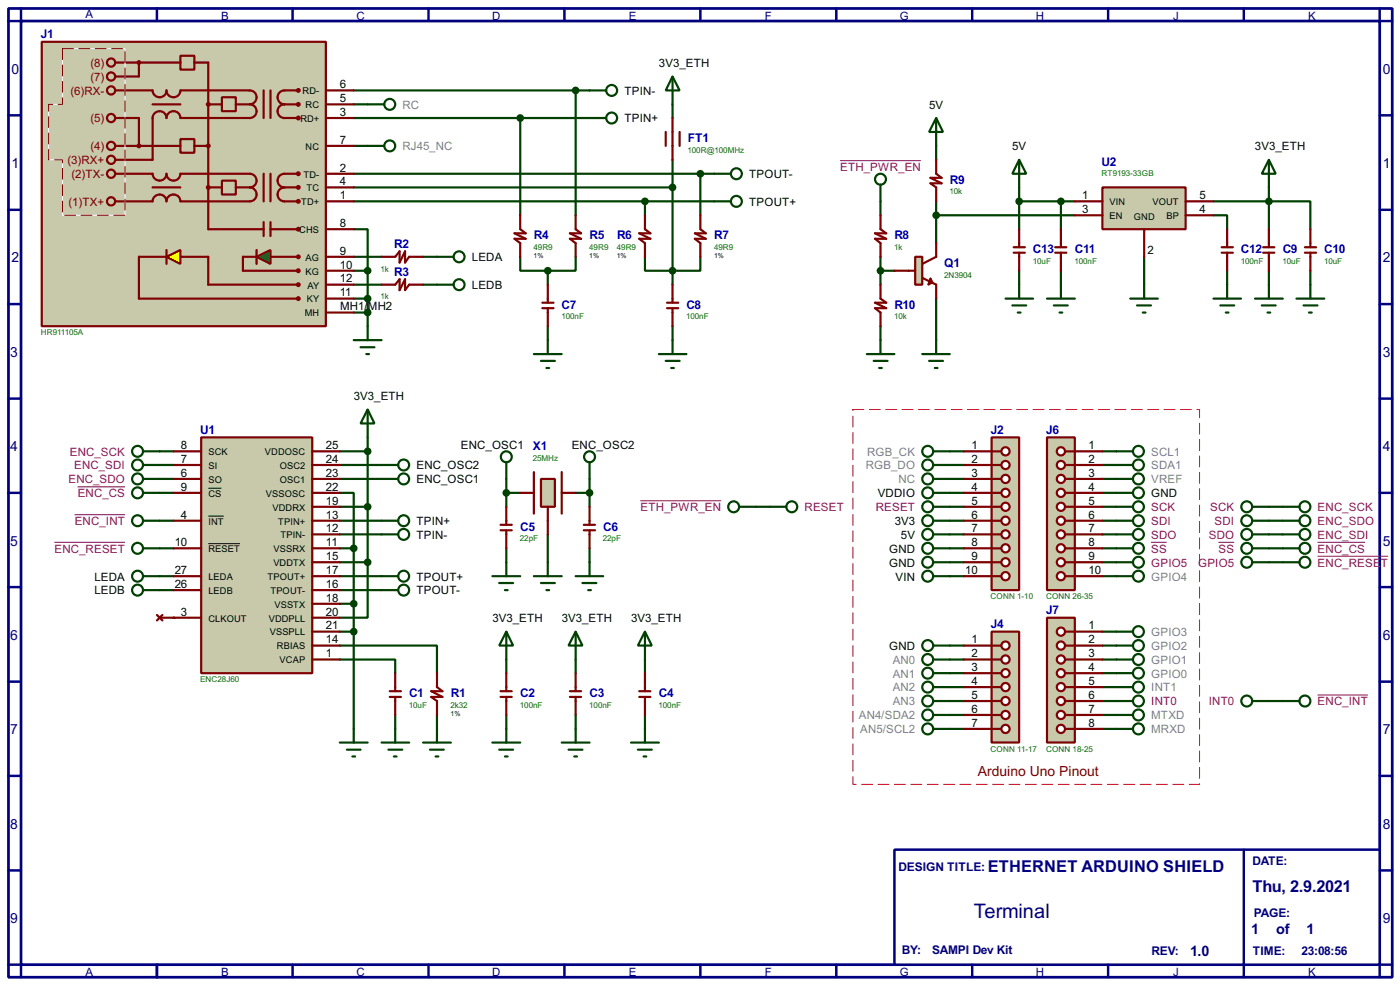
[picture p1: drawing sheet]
<svg xmlns="http://www.w3.org/2000/svg" width="256mm" height="180mm" viewBox="0 0 256 180" stroke-linecap="round" stroke-linejoin="round" font-family="sans-serif">
<path d="M1.6 1.6h253.5v177.3h-253.5zM3.9 3.9h248.9v172.7h-248.9z" fill="none" stroke="#000080" stroke-width=".5"/>
<path d="M3.9 1.6v2.3h-2.3M28.8 1.6v2.3" fill="none" stroke="#000080" stroke-width=".45"/>
<path d="M163.9 155.5h88.9v21.1h-88.9z" fill="#fff" stroke="#000080" stroke-width=".45"/>
<g fill="none" stroke="#000080" stroke-width=".45">
<path d="M53.6 1.6v2.3M78.5 1.6v2.3M103.4 1.6v2.3M128.3 1.6v2.3M153.2 1.6v2.3M178.1 1.6v2.3M203 1.6v2.3M227.9 1.6v2.3M252.8 1.6v2.3h2.3M1.6 21.1h2.3M1.6 38.4h2.3M252.8 21.1h2.3"/>
<path d="M252.8 38.4h2.3M1.6 55.7h2.3M252.8 55.7h2.3M1.6 73h2.3M252.8 73h2.3M1.6 90.2h2.3M252.8 90.2h2.3M1.6 107.5h2.3M252.8 107.5h2.3M1.6 124.8h2.3M252.8 124.8h2.3M1.6 142h2.3"/>
<path d="M1.6 159.3h2.3M227.9 155.5v23.4M252.8 142h2.3M252.8 159.3h2.3M1.6 176.6h2.3v2.3M28.8 176.6v2.3M53.6 176.6v2.3M78.5 176.6v2.3M103.4 176.6v2.3M128.3 176.6v2.3M153.2 176.6v2.3M178.1 176.6v2.3"/>
<path d="M203 176.6v2.3M255.1 176.6h-2.3v2.3"/>
</g>
<g fill="none" stroke="#004000" stroke-width=".4">
<path d="M64.8 16.6h43.2M105.5 16.6v22.8M123.2 19.1v2.5M64.8 21.6h43.2M64.8 36.9h66.1M64.8 31.8h66.1M64.8 34.3h58.4M95.3 21.6v17.8M118.2 36.9v2.5M123.2 29.3v22.8M128.3 31.8v7.6M64.8 42h2.6v7.6"/>
<path d="M64.8 49.6h2.6M64.8 54.7h2.6M64.8 57.2h2.6M67.4 49.6v10.1M95.3 47v2.6h5.1M100.4 49.6v2.5M100.4 59.7v2.6M105.5 47v2.6h-5.1M118.2 47v2.6h10.1v-2.6M123.2 59.7v2.6M29.3 82.6h2.5M29.3 85.1h2.5"/>
<path d="M29.3 87.7h2.5M29.3 90.2h2.5M29.3 95.3h2.5M67.4 80.1v22.8M174 82.6h2.6M174 85.1h2.6M174 87.7h2.6M174 90.2h2.6M174 92.8h2.6M174 95.3h2.6M174 97.8h2.6M202 82.6h2.5"/>
<path d="M202 85.1h2.5M202 87.7h2.5M202 90.2h2.5M202 92.8h2.5M202 95.3h2.5M202 97.8h2.5M29.3 100.4h2.5M29.3 105.5h2.5M29.3 108h2.5M64.8 100.4v33M174 118.2h2.6M174 100.4h2.6"/>
<path d="M174 102.9h2.6M174 105.5h2.6M202 115.6h2.5M202 118.2h2.5M202 100.4h2.5M202 102.9h2.5M202 105.5h2.5M62.3 120.7h10.1v2.5M72.4 130.9v2.5M80.1 130.9v2.5M92.8 120.7v2.5M92.8 130.9v2.5"/>
<path d="M105.5 120.7v2.5M105.5 130.9v2.5M118.2 120.7v2.5M118.2 130.9v2.5M174 120.7h2.6M174 123.2h2.6M174 125.8h2.6M174 128.3h2.6M174 130.9h2.6M174 133.4h2.6M202 120.7h2.5M202 123.2h2.5"/>
<path d="M202 125.8h2.5M202 128.3h2.5M202 130.9h2.5M202 133.4h2.5"/>
</g>
<circle cx="31.8" cy="113.1" r=".2" fill="#004000"/>
<g fill="none" stroke="#004000" stroke-width=".4">
<path d="M64.8 19.1h2.6M64.8 26.7h2.6M161.3 36.9v2.5M171.5 26.7v2.6M171.5 36.9v7.6M171.5 39.4h25.4M186.7 36.9h10.2M186.7 34.3v7.7M194.4 36.9v5.1M222.3 36.9h17.8v5.1M222.3 39.4h2.5v2.6M232.5 34.3v7.7"/>
<path d="M64.8 47h5.1M64.8 52.1h5.1M77.5 47h2.6M77.5 52.1h2.6M161.3 47v5.1M161.3 59.7v2.6M161.3 49.6h2.6M171.5 54.7v7.6M186.7 49.6v2.5M194.4 49.6v2.5M209.6 47v5.1M224.8 49.6v2.5"/>
<path d="M232.5 49.6v2.5M240.1 49.6v2.5M62.3 90.2h2.5v10.2h-2.5M62.3 97.8h7.6M62.3 95.3h7.6M62.3 82.6h5.1M62.3 92.8h5.1M62.3 87.7h7.6M62.3 85.1h7.6M92.8 87.7v5.1M92.8 90.2h2.5M100.4 97.8v5.1"/>
<path d="M105.5 90.2h2.5M108 87.7v5.1M138.5 92.8h2.5M171 97.8h3M171 95.3h3M171 92.8h3M204.5 97.8h3.1M204.5 95.3h3.1M204.5 82.6h3.1M204.5 92.8h3.1M204.5 90.2h3.1M204.5 87.7h3.1"/>
<path d="M204.5 85.1h3.1M232.5 97.8h2.5M232.5 95.3h2.5M232.5 92.8h2.5M62.3 118.2h17.8v5M62.3 102.9h5.1v10.2h-5.1M62.3 115.6h2.5M62.3 110.5h2.5M62.3 105.5h7.6M62.3 108h7.6M92.8 100.4v2.5M108 100.4v2.5"/>
<path d="M171 100.4h3M171 105.5h3M171 102.9h3M204.5 100.4h3.1M204.5 115.6h3.1M204.5 105.5h3.1M204.5 102.9h3.1M204.5 118.2h3.1M232.5 100.4h2.5M232.5 102.9h2.5M204.5 128.3h3.1M204.5 120.7h3.1"/>
<path d="M204.5 123.2h3.1M204.5 125.8h3.1M204.5 130.9h3.1M204.5 133.4h3.1M232.5 128.3h2.5"/>
<circle cx="169.9" cy="97.8" r="1"/>
<circle cx="169.9" cy="92.8" r="1"/>
<circle cx="169.9" cy="95.3" r="1"/>
<circle cx="208.5" cy="82.6" r="1"/>
<circle cx="208.5" cy="87.7" r="1"/>
<circle cx="208.5" cy="90.2" r="1"/>
<circle cx="208.5" cy="97.8" r="1"/>
<circle cx="208.5" cy="92.8" r="1"/>
<circle cx="208.5" cy="95.3" r="1"/>
<circle cx="208.5" cy="85.1" r="1"/>
<circle cx="169.9" cy="100.4" r="1"/>
<circle cx="169.9" cy="102.9" r="1"/>
<circle cx="169.9" cy="105.5" r="1"/>
<circle cx="208.5" cy="102.9" r="1"/>
<circle cx="208.5" cy="100.4" r="1"/>
<circle cx="208.5" cy="118.2" r="1"/>
<circle cx="208.5" cy="105.5" r="1"/>
<circle cx="208.5" cy="115.6" r="1"/>
<circle cx="208.5" cy="128.3" r="1"/>
<circle cx="208.5" cy="130.9" r="1"/>
<circle cx="208.5" cy="133.4" r="1"/>
<circle cx="208.5" cy="123.2" r="1"/>
<circle cx="208.5" cy="125.8" r="1"/>
<circle cx="208.5" cy="120.7" r="1"/>
</g>
<path d="M210.9 99.3h2.9" fill="none" stroke="#800080" stroke-width=".18"/>
<path d="M191.8 113.1h5.1v22.8h-5.1z" fill="#c8c8aa" stroke="#800000" stroke-width=".4"/>
<path d="M195.1 115.6h1.8" fill="none" stroke="#800000" stroke-width=".4"/>
<circle cx="194.3" cy="115.6" r=".75" fill="#feffff" stroke="#800000" stroke-width=".4"/>
<path d="M195.1 118.2h1.8" fill="none" stroke="#800000" stroke-width=".4"/>
<circle cx="194.3" cy="118.2" r=".75" fill="#feffff" stroke="#800000" stroke-width=".4"/>
<path d="M195.1 120.7h1.8" fill="none" stroke="#800000" stroke-width=".4"/>
<circle cx="194.3" cy="120.7" r=".75" fill="#feffff" stroke="#800000" stroke-width=".4"/>
<path d="M195.1 123.2h1.8" fill="none" stroke="#800000" stroke-width=".4"/>
<circle cx="194.3" cy="123.2" r=".75" fill="#feffff" stroke="#800000" stroke-width=".4"/>
<path d="M195.1 125.8h1.8" fill="none" stroke="#800000" stroke-width=".4"/>
<circle cx="194.3" cy="125.8" r=".75" fill="#feffff" stroke="#800000" stroke-width=".4"/>
<path d="M195.1 128.3h1.8" fill="none" stroke="#800000" stroke-width=".4"/>
<circle cx="194.3" cy="128.3" r=".75" fill="#feffff" stroke="#800000" stroke-width=".4"/>
<path d="M195.1 130.9h1.8" fill="none" stroke="#800000" stroke-width=".4"/>
<circle cx="194.3" cy="130.9" r=".75" fill="#feffff" stroke="#800000" stroke-width=".4"/>
<path d="M195.1 133.4h1.8" fill="none" stroke="#800000" stroke-width=".4"/>
<circle cx="194.3" cy="133.4" r=".75" fill="#feffff" stroke="#800000" stroke-width=".4"/>
<path d="M196.9 115.6h5.1M196.9 118.2h5.1M196.9 120.7h5.1M196.9 123.2h5.1M196.9 125.8h5.1M196.9 128.3h5.1M196.9 130.9h5.1M196.9 133.4h5.1" fill="none" stroke="#800000" stroke-width=".4"/>
<path d="M191.8 80.1h5.1v27.9h-5.1z" fill="#c8c8aa" stroke="#800000" stroke-width=".4"/>
<path d="M195.1 82.6h1.8" fill="none" stroke="#800000" stroke-width=".4"/>
<circle cx="194.3" cy="82.6" r=".75" fill="#feffff" stroke="#800000" stroke-width=".4"/>
<path d="M195.1 85.1h1.8" fill="none" stroke="#800000" stroke-width=".4"/>
<circle cx="194.3" cy="85.1" r=".75" fill="#feffff" stroke="#800000" stroke-width=".4"/>
<path d="M195.1 87.7h1.8" fill="none" stroke="#800000" stroke-width=".4"/>
<circle cx="194.3" cy="87.7" r=".75" fill="#feffff" stroke="#800000" stroke-width=".4"/>
<path d="M195.1 90.2h1.8" fill="none" stroke="#800000" stroke-width=".4"/>
<circle cx="194.3" cy="90.2" r=".75" fill="#feffff" stroke="#800000" stroke-width=".4"/>
<path d="M195.1 92.8h1.8" fill="none" stroke="#800000" stroke-width=".4"/>
<circle cx="194.3" cy="92.8" r=".75" fill="#feffff" stroke="#800000" stroke-width=".4"/>
<path d="M195.1 95.3h1.8" fill="none" stroke="#800000" stroke-width=".4"/>
<circle cx="194.3" cy="95.3" r=".75" fill="#feffff" stroke="#800000" stroke-width=".4"/>
<path d="M195.1 97.8h1.8" fill="none" stroke="#800000" stroke-width=".4"/>
<circle cx="194.3" cy="97.8" r=".75" fill="#feffff" stroke="#800000" stroke-width=".4"/>
<path d="M195.1 100.4h1.8" fill="none" stroke="#800000" stroke-width=".4"/>
<circle cx="194.3" cy="100.4" r=".75" fill="#feffff" stroke="#800000" stroke-width=".4"/>
<path d="M195.1 102.9h1.8" fill="none" stroke="#800000" stroke-width=".4"/>
<circle cx="194.3" cy="102.9" r=".75" fill="#feffff" stroke="#800000" stroke-width=".4"/>
<path d="M195.1 105.5h1.8" fill="none" stroke="#800000" stroke-width=".4"/>
<circle cx="194.3" cy="105.5" r=".75" fill="#feffff" stroke="#800000" stroke-width=".4"/>
<path d="M196.9 82.6h5.1M196.9 85.1h5.1M196.9 87.7h5.1M196.9 90.2h5.1M196.9 92.8h5.1M196.9 95.3h5.1M196.9 97.8h5.1M196.9 100.4h5.1M196.9 102.9h5.1M196.9 105.5h5.1" fill="none" stroke="#800000" stroke-width=".4"/>
<g fill="none" stroke="#004000" stroke-width=".4">
<path d="M171 87.7h3M171 85.1h3M171 82.6h3M171 90.2h3M171 118.2h3M171 120.7h3M171 123.2h3M171 125.8h3M171 128.3h3M171 130.9h3M171 133.4h3"/>
<circle cx="169.9" cy="87.7" r="1"/>
<circle cx="169.9" cy="82.6" r="1"/>
<circle cx="169.9" cy="90.2" r="1"/>
<circle cx="169.9" cy="85.1" r="1"/>
<circle cx="169.9" cy="118.2" r="1"/>
<circle cx="169.9" cy="125.8" r="1"/>
<circle cx="169.9" cy="128.3" r="1"/>
<circle cx="169.9" cy="120.7" r="1"/>
<circle cx="169.9" cy="133.4" r="1"/>
<circle cx="169.9" cy="123.2" r="1"/>
<circle cx="169.9" cy="130.9" r="1"/>
</g>
<path d="M181.7 115.6h5v20.3h-5z" fill="#c8c8aa" stroke="#800000" stroke-width=".4"/>
<path d="M181.7 118.2h1.7" fill="none" stroke="#800000" stroke-width=".4"/>
<circle cx="184.2" cy="118.2" r=".75" fill="#feffff" stroke="#800000" stroke-width=".4"/>
<path d="M181.7 120.7h1.7" fill="none" stroke="#800000" stroke-width=".4"/>
<circle cx="184.2" cy="120.7" r=".75" fill="#feffff" stroke="#800000" stroke-width=".4"/>
<path d="M181.7 123.2h1.7" fill="none" stroke="#800000" stroke-width=".4"/>
<circle cx="184.2" cy="123.2" r=".75" fill="#feffff" stroke="#800000" stroke-width=".4"/>
<path d="M181.7 125.8h1.7" fill="none" stroke="#800000" stroke-width=".4"/>
<circle cx="184.2" cy="125.8" r=".75" fill="#feffff" stroke="#800000" stroke-width=".4"/>
<path d="M181.7 128.3h1.7" fill="none" stroke="#800000" stroke-width=".4"/>
<circle cx="184.2" cy="128.3" r=".75" fill="#feffff" stroke="#800000" stroke-width=".4"/>
<path d="M181.7 130.9h1.7" fill="none" stroke="#800000" stroke-width=".4"/>
<circle cx="184.2" cy="130.9" r=".75" fill="#feffff" stroke="#800000" stroke-width=".4"/>
<path d="M181.7 133.4h1.7" fill="none" stroke="#800000" stroke-width=".4"/>
<circle cx="184.2" cy="133.4" r=".75" fill="#feffff" stroke="#800000" stroke-width=".4"/>
<path d="M176.6 118.2h5.1M176.6 120.7h5.1M176.6 123.2h5.1M176.6 125.8h5.1M176.6 128.3h5.1M176.6 130.9h5.1M176.6 133.4h5.1" fill="none" stroke="#800000" stroke-width=".4"/>
<path d="M181.7 80.1h5v27.9h-5z" fill="#c8c8aa" stroke="#800000" stroke-width=".4"/>
<path d="M181.7 82.6h1.7" fill="none" stroke="#800000" stroke-width=".4"/>
<circle cx="184.2" cy="82.6" r=".75" fill="#feffff" stroke="#800000" stroke-width=".4"/>
<path d="M181.7 85.1h1.7" fill="none" stroke="#800000" stroke-width=".4"/>
<circle cx="184.2" cy="85.1" r=".75" fill="#feffff" stroke="#800000" stroke-width=".4"/>
<path d="M181.7 87.7h1.7" fill="none" stroke="#800000" stroke-width=".4"/>
<circle cx="184.2" cy="87.7" r=".75" fill="#feffff" stroke="#800000" stroke-width=".4"/>
<path d="M181.7 90.2h1.7" fill="none" stroke="#800000" stroke-width=".4"/>
<circle cx="184.2" cy="90.2" r=".75" fill="#feffff" stroke="#800000" stroke-width=".4"/>
<path d="M181.7 92.8h1.7" fill="none" stroke="#800000" stroke-width=".4"/>
<circle cx="184.2" cy="92.8" r=".75" fill="#feffff" stroke="#800000" stroke-width=".4"/>
<path d="M181.7 95.3h1.7" fill="none" stroke="#800000" stroke-width=".4"/>
<circle cx="184.2" cy="95.3" r=".75" fill="#feffff" stroke="#800000" stroke-width=".4"/>
<path d="M181.7 97.8h1.7" fill="none" stroke="#800000" stroke-width=".4"/>
<circle cx="184.2" cy="97.8" r=".75" fill="#feffff" stroke="#800000" stroke-width=".4"/>
<path d="M181.7 100.4h1.7" fill="none" stroke="#800000" stroke-width=".4"/>
<circle cx="184.2" cy="100.4" r=".75" fill="#feffff" stroke="#800000" stroke-width=".4"/>
<path d="M181.7 102.9h1.7" fill="none" stroke="#800000" stroke-width=".4"/>
<circle cx="184.2" cy="102.9" r=".75" fill="#feffff" stroke="#800000" stroke-width=".4"/>
<path d="M181.7 105.5h1.7" fill="none" stroke="#800000" stroke-width=".4"/>
<circle cx="184.2" cy="105.5" r=".75" fill="#feffff" stroke="#800000" stroke-width=".4"/>
<g fill="none" stroke="#800000" stroke-width=".4">
<path d="M95.3 39.4v2.6l1 .7h-2l2 1h-2l1 .8v2.5M105.5 39.4v2.6l1 .7h-2.1l2.1 1h-2.1l1.1 .8v2.5M118.2 39.4v2.6l1 .7h-2.1l2.1 1h-2.1l1.1 .8v2.5M122 24.2v2.5M123.2 21.6v7.7M124.5 24.2v2.5M128.3 39.4v2.6l1 .7h-2l2 1h-2l1 .8v2.5M99.4 55.4h2M99.4 56.4h2M100.4 52.1v3.3M100.4 56.4v3.3M122.2 55.4h2.1"/>
<path d="M122.2 56.4h2.1M123.2 52.1v3.3M123.2 56.4v3.3M176.6 82.6h5.1M176.6 85.1h5.1M176.6 87.7h5.1M176.6 90.2h5.1M176.6 92.8h5.1M176.6 95.3h5.1M176.6 97.8h5.1M28.8 112.6l1 1M29.3 113.1h2.5"/>
<path d="M29.8 112.6l-1 1M176.6 100.4h5.1M176.6 102.9h5.1M176.6 105.5h5.1"/>
</g>
<path d="M156.3 75h63.5v68.6h-63.5z" fill="none" stroke="#fff" stroke-width=".18"/>
<path d="M156.3 75h63.5v68.6h-63.5z" fill="none" stroke="#f00" stroke-width=".18" stroke-dasharray="2 1"/>
<g fill="none" stroke="#004000" stroke-width=".4">
<path d="M108 16.6h3.1M123.2 14l1.3 2.6h-2.5zM123.2 14v5.1M108 21.6h3.1M130.9 31.8h3M130.9 36.9h3M67.4 59.7v2.6M80.1 47h3M80.1 52.1h3M64.8 62.3h5.1M66.1 63.6h2.5M67.1 64.8h.5"/>
<path d="M97.8 64.8h5.1M99.1 66.1h2.6M100.1 67.4h.5M100.4 62.3v2.5M120.7 64.8h5.1M122 66.1h2.5M123 67.4h.5M123.2 62.3v2.5M69.9 97.8h3.1M69.9 95.3h3.1M26.2 108h3.1M26.2 105.5h3.1"/>
<path d="M69.9 108h3.1M69.9 105.5h3.1"/>
<circle cx="112" cy="16.6" r="1"/>
<circle cx="112" cy="21.6" r="1"/>
<circle cx="134.9" cy="31.8" r="1"/>
<circle cx="134.9" cy="36.9" r="1"/>
<circle cx="84.1" cy="47" r="1"/>
<circle cx="84.1" cy="52.1" r="1"/>
<circle cx="73.9" cy="97.8" r="1"/>
<circle cx="73.9" cy="95.3" r="1"/>
<circle cx="25.2" cy="108" r="1"/>
<circle cx="25.2" cy="105.5" r="1"/>
<circle cx="73.9" cy="108" r="1"/>
<circle cx="73.9" cy="105.5" r="1"/>
</g>
<g fill="#004000" stroke="#004000" stroke-width=".4">
<circle cx="67.3" cy="57.2" r=".5"/>
<circle cx="67.3" cy="49.6" r=".5"/>
<circle cx="67.3" cy="54.7" r=".5"/>
<circle cx="100.3" cy="49.6" r=".5"/>
<circle cx="105.4" cy="16.6" r=".5"/>
<circle cx="95.3" cy="21.6" r=".5"/>
<circle cx="123.2" cy="49.6" r=".5"/>
<circle cx="118.1" cy="36.9" r=".5"/>
<circle cx="128.3" cy="31.8" r=".5"/>
<circle cx="123.2" cy="34.3" r=".5"/>
</g>
<path d="M7.7 7.7h52v52h-52z" fill="#c8c8aa" stroke="#800000" stroke-width=".4"/>
<g fill="none" stroke="#800000" stroke-width=".4">
<path d="M20.4 16.6h7.6a1.28 1.28 0 0 0 1.2 1.2 1.28 1.28 0 0 0 1.3-1.2 1.28 1.28 0 0 0 1.3 1.2 1.28 1.28 0 0 0 1.3-1.2h12.7a1.28 1.28 0 0 1 1.2 1.2 1.28 1.28 0 0 1-1.2 1.3M20.4 11.5h12.7M25.5 11.5v2.5h-5.1M28 19.1h5.1M33.1 10.2h2.5v2.6h-2.5zM35.6 11.5h2.6v30.5h10.1M38.2 19.1h2.5M40.7 17.8h2.5v2.6h-2.5zM43.2 19.1h2.6M45.8 19.1a1.25 1.25 0 0 1 1.2 1.3 1.25 1.25 0 0 1-1.2 1.2h-12.7a1.28 1.28 0 0 0-1.3-1.3 1.28 1.28 0 0 0-1.3 1.3 1.28 1.28 0 0 0-1.3-1.3 1.28 1.28 0 0 0-1.2 1.3M48.3 16.6v5M49.6 16.6v5"/>
<path d="M52.1 19.1a1.25 1.25 0 0 0-1.2 1.3 1.25 1.25 0 0 0 1.2 1.2h2.6M52.1 19.1h2.6M54.7 16.6h-1.1a3.7 3.7 0 0 0-2.2 .2 1.29 1.29 0 0 0-.5 1.4 1.29 1.29 0 0 0 1.2 .9M20.4 31.8h7.6a1.28 1.28 0 0 0 1.2 1.3 1.28 1.28 0 0 0 1.3-1.3 1.28 1.28 0 0 0 1.3 1.3 1.28 1.28 0 0 0 1.3-1.3h12.7a1.25 1.25 0 0 1 1.2 1.3 1.25 1.25 0 0 1-1.2 1.2M20.4 21.6h5.1v5.1M20.4 26.7h12.7M20.4 29.3h7.6M28 34.3h5.1M33.1 25.5h2.5v2.5h-2.5zM35.6 26.7h2.6M38.2 34.3h2.5M40.7 33.1h2.5v2.5h-2.5z"/>
<path d="M43.2 34.3h2.6M45.8 34.3a1.28 1.28 0 0 1 1.2 1.3 1.28 1.28 0 0 1-1.2 1.3h-12.7a1.28 1.28 0 0 0-1.3-1.3 1.28 1.28 0 0 0-1.3 1.3 1.28 1.28 0 0 0-1.3-1.3 1.28 1.28 0 0 0-1.2 1.3h-7.6M48.3 31.8v5.1M49.6 31.8v5.1M52.1 34.3a1.28 1.28 0 0 0-1.3 1.3 1.28 1.28 0 0 0 1.3 1.3h2.6M52.1 34.3h2.6M54.7 31.8h-1.1a3.7 3.7 0 0 0-2.2 .2 1.25 1.25 0 0 0-.5 1.4 1.25 1.25 0 0 0 1.2 .9M30.5 47h-5v7.7h29.2M30.5 45.8v2.5M33.1 47h5.1v5.1h16.5M47 45.8v2.5M47 47h-2.5v2.6h10.2"/>
<path d="M48.3 40.7v2.5M49.6 42h5.1M49.6 40.7v2.5M49.6 47h5.1"/>
</g>
<path d="M47 47l2.6-1.2v2.5z" fill="#00c000" stroke="#800000" stroke-width=".4"/>
<path d="M30.5 47l2.6-1.2v2.5z" fill="#ff0" stroke="#800000" stroke-width=".4"/>
<g fill="#c8c8aa" stroke="#800000" stroke-width=".4">
<circle cx="25.5" cy="11.5" r=".25"/>
<circle cx="25.5" cy="26.7" r=".25"/>
<circle cx="38.2" cy="34.3" r=".25"/>
<circle cx="38.2" cy="26.7" r=".25"/>
<circle cx="38.2" cy="19.1" r=".25"/>
<circle cx="20.3" cy="11.5" r=".75"/>
<circle cx="20.3" cy="14" r=".75"/>
<circle cx="20.3" cy="16.6" r=".75"/>
<circle cx="20.3" cy="21.6" r=".75"/>
<circle cx="20.3" cy="26.7" r=".75"/>
<circle cx="20.3" cy="29.3" r=".75"/>
<circle cx="20.3" cy="31.8" r=".75"/>
<circle cx="20.3" cy="36.9" r=".75"/>
<circle cx="54.7" cy="16.6" r=".25"/>
<circle cx="54.7" cy="19.1" r=".25"/>
<circle cx="54.7" cy="21.6" r=".25"/>
<circle cx="54.7" cy="31.8" r=".25"/>
<circle cx="54.7" cy="34.3" r=".25"/>
<circle cx="54.7" cy="36.9" r=".25"/>
<circle cx="54.7" cy="42" r=".25"/>
<circle cx="54.7" cy="47" r=".25"/>
<circle cx="54.7" cy="49.6" r=".25"/>
<circle cx="54.7" cy="52.1" r=".25"/>
<circle cx="54.7" cy="54.7" r=".25"/>
</g>
<g fill="none" stroke="#800000" stroke-width=".4">
<path d="M59.7 19.1h5.1M59.7 16.6h5.1M28 21.6v7.7M59.7 36.9h5.1M59.7 31.8h5.1M59.7 21.6h5.1M59.7 34.3h5.1M59.7 26.7h5.1M59.7 42h5.1M59.7 47h5.1M59.7 49.6h5.1M59.7 54.7h5.1"/>
<path d="M59.7 52.1h5.1M59.7 57.2h5.1M71.4 126.5h2.1M71.4 127.6h2.1M72.4 123.2v3.3M72.4 127.6v3.3M80.1 123.2v2.6l1 .7h-2.1l2.1 1.1h-2.1l1.1 .7v2.6M91.7 126.5h2.1M91.7 127.6h2.1M92.8 123.2v3.3M92.8 127.6v3.3M104.4 126.5h2.1"/>
<path d="M104.4 127.6h2.1M105.5 123.2v3.3M105.5 127.6v3.3M117.1 126.5h2.1M117.1 127.6h2.1M118.2 123.2v3.3M118.2 127.6v3.3"/>
</g>
<path d="M11.5 8.9h11.4v30.5h-11.4v-10.1h-2.6v-10.2h2.6z" fill="none" stroke="#fff" stroke-width=".18"/>
<path d="M11.5 8.9h11.4v30.5h-11.4v-10.1h-2.6v-10.2h2.6z" fill="none" stroke="#800000" stroke-width=".18" stroke-dasharray="2 1"/>
<g fill="none" stroke="#004000" stroke-width=".4">
<path d="M67.4 75l1.2 2.5h-2.5zM67.4 75v5.1M26.2 95.3h3.1M26.2 90.2h3.1M26.2 87.7h3.1M26.2 85.1h3.1M26.2 82.6h3.1M26.2 100.4h3.1M92.8 115.6l1.2 2.6h-2.5zM92.8 115.6v5.1M105.5 115.6l1.2 2.6h-2.5zM105.5 115.6v5.1"/>
<path d="M118.2 115.6l1.2 2.6h-2.5zM118.2 115.6v5.1M62.3 135.9h5.1M63.6 137.2h2.5M64.6 138.5h.5M64.8 133.4v2.5M69.9 135.9h5.1M71.2 137.2h2.5M72.2 138.5h.5M72.4 133.4v2.5M77.5 135.9h5.1M78.8 137.2h2.5"/>
<path d="M79.8 138.5h.5M80.1 133.4v2.5M90.2 135.9h5.1M91.5 137.2h2.5M92.5 138.5h.5M92.8 133.4v2.5M102.9 135.9h5.1M104.2 137.2h2.5M105.2 138.5h.5M105.5 133.4v2.5M115.6 135.9h5.1M116.9 137.2h2.5"/>
<path d="M117.9 138.5h.5M118.2 133.4v2.5"/>
<circle cx="25.2" cy="82.6" r="1"/>
<circle cx="25.2" cy="95.3" r="1"/>
<circle cx="25.2" cy="87.7" r="1"/>
<circle cx="25.2" cy="85.1" r="1"/>
<circle cx="25.2" cy="90.2" r="1"/>
<circle cx="25.2" cy="100.4" r="1"/>
</g>
<g fill="#004000" stroke="#004000" stroke-width=".4">
<circle cx="64.8" cy="115.6" r=".5"/>
<circle cx="64.8" cy="110.5" r=".5"/>
<circle cx="64.8" cy="100.4" r=".5"/>
<circle cx="67.3" cy="92.8" r=".5"/>
<circle cx="67.3" cy="102.9" r=".5"/>
<circle cx="67.3" cy="82.6" r=".5"/>
</g>
<path d="M10 99.3h12.9M13.7 94.2h9.2M14.2 89.1h8.7" fill="none" stroke="#800080" stroke-width=".18"/>
<path d="M36.9 80.1h20.3v43.1h-20.3z" fill="#c8c8aa" stroke="#800000" stroke-width=".4"/>
<g fill="none" stroke="#800000" stroke-width=".4">
<path d="M31.8 82.6h5.1M31.8 85.1h5.1M31.8 87.7h5.1M31.8 90.2h5.1M31.8 95.3h5.1M57.2 82.6h5.1M57.2 85.1h5.1M57.2 87.7h5.1M57.2 90.2h5.1M57.2 95.3h5.1M57.2 97.8h5.1M57.2 92.8h5.1"/>
<path d="M97.8 86.4v7.6M102.9 86.4v7.6M31.8 100.4h5.1M31.8 108h5.1M31.8 105.5h5.1M31.8 113.1h5.1M57.2 100.4h5.1M57.2 108h5.1M57.2 105.5h5.1M57.2 113.1h5.1M57.2 118.2h5.1M57.2 115.6h5.1"/>
<path d="M57.2 110.5h5.1M57.2 102.9h5.1M57.2 120.7h5.1"/>
</g>
<path d="M38.2 89.4h2.4M38.2 99.5h5.8M38.2 94.5h2.8" fill="none" stroke="#000" stroke-width=".18"/>
<path d="M99.1 87.7h2.6v5.1h-2.6z" fill="#c8c8aa" stroke="#800000" stroke-width=".4"/>
<g fill="none" stroke="#800000" stroke-width=".4">
<path d="M231.4 45.3h2.1M231.4 46.3h2.1M232.5 42v3.3M232.5 46.3v3.3M91.7 97.1h2.1M91.7 96.1h2.1M92.8 92.8v3.3M92.8 97.1v3.3M95.3 90.2h2.5M100.4 92.8v5M102.9 90.2h2.6M107 97.1h2"/>
<path d="M107 96.1h2M108 92.8v3.3M108 97.1v3.3"/>
</g>
<g fill="none" stroke="#004000" stroke-width=".4">
<path d="M232.5 29.3l1.2 2.5h-2.5zM232.5 29.3v5M229.9 54.7h5.1M231.2 55.9h2.5M232.2 57.2h.5M232.5 52.1v2.6M69.9 87.7h3.1M69.9 85.1h3.1M92.8 84.6v3.1M108 84.6v3.1M141 92.8h3.1M229.4 92.8h3.1"/>
<path d="M229.4 95.3h3.1M229.4 97.8h3.1M235 92.8h3.1M235 95.3h3.1M235 97.8h3.1M90.2 105.5h5.1M91.5 106.7h2.5M92.5 108h.5M92.8 102.9v2.6M97.8 105.5h5.1M99.1 106.7h2.6M100.1 108h.5"/>
<path d="M100.4 102.9v2.6M105.5 105.5h5M106.7 106.7h2.6M107.8 108h.5M108 102.9v2.6M229.4 100.4h3.1M235 102.9h3.1M235 100.4h3.1M229.4 128.3h3.1M235 128.3h3.1"/>
<circle cx="73.9" cy="87.7" r="1"/>
<circle cx="73.9" cy="85.1" r="1"/>
<circle cx="92.7" cy="83.6" r="1"/>
<circle cx="108" cy="83.6" r="1"/>
<circle cx="145" cy="92.8" r="1"/>
<circle cx="228.4" cy="95.3" r="1"/>
<circle cx="228.4" cy="97.8" r="1"/>
<circle cx="228.4" cy="92.8" r="1"/>
<circle cx="239" cy="97.8" r="1"/>
<circle cx="239" cy="95.3" r="1"/>
<circle cx="239" cy="92.8" r="1"/>
<circle cx="228.4" cy="100.4" r="1"/>
<circle cx="239" cy="100.4" r="1"/>
<circle cx="239" cy="102.9" r="1"/>
<circle cx="228.4" cy="128.3" r="1"/>
<circle cx="239" cy="128.3" r="1"/>
</g>
<g fill="#004000" stroke="#004000" stroke-width=".4">
<circle cx="92.7" cy="90.2" r=".5"/>
<circle cx="108" cy="90.2" r=".5"/>
</g>
<path d="M223.2 99.3h2.9M241.4 99.3h8.7M241.4 101.8h12.9M241.4 127.2h9.2" fill="none" stroke="#800080" stroke-width=".18"/>
<path d="M202 34.3h15.2v7.7h-15.2z" fill-rule="evenodd" fill="#c8c8aa" stroke="#800000" stroke-width=".4"/>
<g fill="none" stroke="#800000" stroke-width=".4">
<path d="M196.9 36.9h5.1M196.9 39.4h5.1M217.2 36.9h5.1M217.2 39.4h5.1M169 50.9l2.5 1.2M171.5 47l-2.5 1.3M193.3 45.3h2.1M193.3 46.3h2.1M194.4 42v3.3M194.4 46.3v3.3M209.6 42v5M223.8 45.3h2.1"/>
<path d="M223.8 46.3h2.1M224.8 42v3.3M224.8 46.3v3.3M239.1 45.3h2M239.1 46.3h2M240.1 42v3.3M240.1 46.3v3.3"/>
</g>
<g fill="none" stroke="#004000" stroke-width=".4">
<path d="M186.7 29.3l1.3 2.5h-2.5zM186.7 29.3v5M191.8 54.7h5.1M193.1 55.9h2.5M194.1 57.2h.5M194.4 52.1v2.6M207.1 54.7h5M208.3 55.9h2.6M209.4 57.2h.5M209.6 52.1v2.6M222.3 54.7h5.1M223.6 55.9h2.5"/>
<path d="M224.6 57.2h.5M224.8 52.1v2.6M237.5 54.7h5.1M238.8 55.9h2.6M239.8 57.2h.5M240.1 52.1v2.6M229.4 102.9h3.1"/>
<circle cx="228.4" cy="102.9" r="1"/>
</g>
<g fill="#004000" stroke="#004000" stroke-width=".4">
<circle cx="232.4" cy="36.9" r=".5"/>
<circle cx="194.3" cy="36.9" r=".5"/>
</g>
<path d="M167.7 47h1.3v5.1h-1.3z" fill="#c8c8aa" stroke="#800000" stroke-width=".4"/>
<g fill="none" stroke="#800000" stroke-width=".4">
<path d="M161.3 39.4v2.6l1.1 .7h-2.1l2.1 1h-2.1l1 .8v2.5M171.5 29.3v2.5l1 .8h-2l2 1h-2l1 .7v2.6M69.9 47h2.5l.8-1v2.1l1-2.1v2.1l.8-1.1h2.5M69.9 52.1h2.5l.8-1v2l1-2v2l.8-1h2.5M161.3 52.1v2.6l1.1 .7h-2.1l2.1 1h-2.1l1 .8v2.5M163.9 49.6h3.8M170.5 51l.3 .7-.7 .4zM171.5 44.5v2.5M171.5 52.1v2.6M185.7 45.3h2.1M185.7 46.3h2.1M186.7 42v3.3"/>
<path d="M186.7 46.3v3.3"/>
</g>
<g fill="none" stroke="#004000" stroke-width=".4">
<path d="M67.4 19.1h3M67.4 26.7h3M161.3 33.8v3.1M171.5 21.6l1.3 2.6h-2.6zM171.5 21.6v5.1M184.2 54.7h5.1M185.5 55.9h2.5M186.5 57.2h.5M186.7 52.1v2.6M158.8 64.8h5.1M160.1 66.1h2.5M161.1 67.4h.5"/>
<path d="M161.3 62.3v2.5M169 64.8h5M170.2 66.1h2.6M171.3 67.4h.5M171.5 62.3v2.5M135.4 92.8h3.1"/>
<circle cx="71.4" cy="19.1" r="1"/>
<circle cx="71.4" cy="26.7" r="1"/>
<circle cx="161.3" cy="32.8" r="1"/>
<circle cx="134.4" cy="92.8" r="1"/>
</g>
<path d="M153.9 29.4h14.8M117.3 91.7h14.8" fill="none" stroke="#800080" stroke-width=".18"/>
<g fill="#004000" stroke="#004000" stroke-width=".4">
<circle cx="161.3" cy="49.6" r=".5"/>
<circle cx="171.5" cy="39.4" r=".5"/>
<circle cx="186.7" cy="36.9" r=".5"/>
</g>
<text font-size="4.1" fill="#000080" x="178.4" y="168">Terminal</text>
<g font-size="3.4" fill="#000080">
<text x="181" y="159.7">ETHERNET ARDUINO SHIELD</text>
<text x="229.5" y="163.2">Thu, 2.9.2021</text>
</g>
<g font-size="3" fill="#000080">
<text x="229.2" y="171">1</text>
<text x="233.8" y="171">of</text>
<text x="239.4" y="171">1</text>
<text x="218" y="175">1.0</text>
</g>
<g font-size="2.9" fill="#000080">
<text x="2.1" y="13.5">0</text>
<text x="253.4" y="13.5">0</text>
<text x="2.1" y="30.7">1</text>
<text x="253.4" y="30.7">1</text>
<text x="2.1" y="48">2</text>
<text x="253.4" y="48">2</text>
<text x="1.9" y="65.3">3</text>
<text x="253.4" y="65.3">3</text>
<text x="1.9" y="82.5">4</text>
<text x="253.4" y="82.5">4</text>
<text x="1.9" y="99.9">5</text>
<text x="253.4" y="99.9">5</text>
<text x="1.9" y="117.1">6</text>
<text x="253.4" y="117.1">6</text>
<text x="1.9" y="134.4">7</text>
<text x="253.4" y="134.4">7</text>
<text x="1.9" y="151.7">8</text>
<text x="253.4" y="151.7">8</text>
<text x="1.9" y="168.9">9</text>
<text x="253.4" y="168.9">9</text>
</g>
<text font-size="2.9" fill="#800000" x="179.1" y="142">Arduino Uno Pinout</text>
<g font-size="2.5" fill="#0000c0">
<text x="7.5" y="7">J1</text>
<text x="126" y="26">FT1</text>
<text x="174" y="33.7">R9</text>
<text x="201.8" y="30.3">U2</text>
<text x="72.2" y="45.4">R2</text>
<text x="97.8" y="43.8">R4</text>
<text x="108" y="43.8">R5</text>
<text x="113" y="43.8">R6</text>
<text x="130.8" y="43.8">R7</text>
<text x="163.8" y="43.8">R8</text>
<text x="189.2" y="46.4">C13</text>
<text x="196.9" y="46.4">C11</text>
<text x="227.3" y="46.4">C12</text>
<text x="235" y="46.4">C9</text>
<text x="242.6" y="46.4">C10</text>
<text x="72.2" y="50.4">R3</text>
<text x="173" y="48.9">Q1</text>
<text x="102.9" y="56.5">C7</text>
<text x="125.7" y="56.5">C8</text>
<text x="163.8" y="56.5">R10</text>
<text x="36.7" y="79.4">U1</text>
<text x="181.5" y="79.4">J2</text>
<text x="191.6" y="79.4">J6</text>
<text x="95.3" y="97.2">C5</text>
<text x="110.5" y="97.2">C6</text>
<text x="191.6" y="112.4">J7</text>
<text x="181.5" y="115">J4</text>
<text x="74.9" y="127.6">C1</text>
<text x="82.6" y="127.6">R1</text>
<text x="95.3" y="127.6">C2</text>
<text x="108" y="127.6">C3</text>
<text x="120.7" y="127.6">C4</text>
</g>
<g font-size="2.5" fill="#000080">
<text x="164.6" y="159.4">DESIGN TITLE:</text>
<text x="229.4" y="158.4">DATE:</text>
<text x="229.7" y="167.8">PAGE:</text>
<text x="165.2" y="174.6">BY:</text>
<text x="170.7" y="174.6">SAMPI Dev Kit</text>
<text x="210.9" y="174.8">REV:</text>
<text x="229.5" y="174.8">TIME:</text>
<text x="238.5" y="174.8">23:08:56</text>
</g>
<g font-size="2.4" fill="#000080">
<text x="15.6" y="3.4">A</text>
<text x="40.5" y="3.6">B</text>
<text x="65.3" y="3.6">C</text>
<text x="90.2" y="3.6">D</text>
<text x="115.2" y="3.6">E</text>
<text x="140.1" y="3.6">F</text>
<text x="164.8" y="3.6">G</text>
<text x="189.8" y="3.6">H</text>
<text x="214.9" y="3.6">J</text>
<text x="239.6" y="3.6">K</text>
<text x="15.6" y="178.7">A</text>
<text x="40.5" y="178.7">B</text>
<text x="65.3" y="178.7">C</text>
<text x="90.2" y="178.7">D</text>
<text x="115.2" y="178.7">E</text>
<text x="140.1" y="178.7">F</text>
<text x="164.8" y="178.7">G</text>
<text x="189.8" y="178.7">H</text>
<text x="214.9" y="178.7">J</text>
<text x="239.6" y="178.7">K</text>
</g>
<g font-size="2.4" fill="#800000">
<text x="12.9" y="17.3">(6)RX-</text>
<text x="16.6" y="12.3">(8)</text>
<text x="16.6" y="14.8">(7)</text>
<text x="16.6" y="22.4">(5)</text>
<text x="16.6" y="27.5">(4)</text>
<text x="12.4" y="30">(3)RX+</text>
<text x="13.1" y="32.6">(2)TX-</text>
<text x="12.6" y="37.7">(1)TX+</text>
</g>
<g font-size="2.4">
<text x="62.3" y="16.2">6</text>
<text x="114.4" y="17.3">TPIN-</text>
<text x="120.7" y="12.3">3V3_ETH</text>
<text x="62.3" y="21.2">3</text>
<text x="62.3" y="18.7">5</text>
<text x="114.4" y="22.4">TPIN+</text>
<text x="170.2" y="19.9">5V</text>
<text x="62.3" y="26.3">7</text>
<text x="185.4" y="27.5">5V</text>
<text x="229.9" y="27.5">3V3_ETH</text>
<text x="62.3" y="31.4">2</text>
<text x="62.3" y="33.9">4</text>
<text x="137.2" y="32.6">TPOUT-</text>
<text x="62.3" y="36.5">1</text>
<text x="62.3" y="41.6">8</text>
<text x="137.2" y="37.7">TPOUT+</text>
<text x="198.3" y="36.5">1</text>
<text x="198.3" y="39">3</text>
<text x="219.8" y="39">4</text>
<text x="219.8" y="36.5">5</text>
<text x="62.3" y="46.6">9</text>
<text x="86.4" y="47.8">LEDA</text>
<text x="210.2" y="46.5">2</text>
<text x="62.3" y="49.2">10</text>
<text x="62.3" y="51.7">12</text>
<text x="86.4" y="52.9">LEDB</text>
<text x="62.3" y="54.3">11</text>
<text x="62.3" y="56.8">MH1/</text>
<text x="67.4" y="56.8">MH2</text>
<text x="64.8" y="73.2">3V3_ETH</text>
<text x="33.2" y="82.2">8</text>
<text x="59.7" y="82.2">25</text>
<text x="84.4" y="82.1">ENC_OSC1 X1</text>
<text x="104.7" y="82.1">ENC_OSC2</text>
<text x="178" y="82.2">1</text>
<text x="199.4" y="82.2">1</text>
<text x="33.2" y="84.7">7</text>
<text x="33.2" y="87.3">6</text>
<text x="33.2" y="89.8">9</text>
<text x="59.7" y="84.7">24</text>
<text x="59.7" y="87.3">23</text>
<text x="59.7" y="89.8">22</text>
<text x="76.3" y="88.5">ENC_OSC1</text>
<text x="76.3" y="85.9">ENC_OSC2</text>
<text x="178" y="84.7">2</text>
<text x="178" y="87.3">3</text>
<text x="178" y="89.8">4</text>
<text x="199.4" y="84.7">2</text>
<text x="199.4" y="87.3">3</text>
<text x="199.4" y="89.8">4</text>
<text x="33.2" y="94.9">4</text>
<text x="59.7" y="94.9">13</text>
<text x="59.7" y="92.4">19</text>
<text x="160.8" y="91">VDDIO</text>
<text x="178" y="92.4">5</text>
<text x="178" y="94.9">6</text>
<text x="199.4" y="92.4">5</text>
<text x="199.4" y="94.9">6</text>
<text x="210.9" y="91">GND</text>
<text x="32" y="100">10</text>
<text x="59.7" y="100">11</text>
<text x="59.7" y="97.4">12</text>
<text x="76.3" y="98.6">TPIN-</text>
<text x="76.3" y="96.1">TPIN+</text>
<text x="162.9" y="101.2">GND</text>
<text x="163.9" y="96.1">3V3</text>
<text x="165.1" y="98.6">5V</text>
<text x="178" y="97.4">7</text>
<text x="178" y="100">8</text>
<text x="199.4" y="97.4">7</text>
<text x="199.4" y="100">8</text>
<text x="17.3" y="106.3">LEDA</text>
<text x="32" y="107.6">26</text>
<text x="32" y="105.1">27</text>
<text x="59.7" y="105.1">17</text>
<text x="59.7" y="107.6">16</text>
<text x="59.7" y="102.5">15</text>
<text x="76.3" y="106.3">TPOUT+</text>
<text x="162.9" y="103.7">GND</text>
<text x="164" y="106.3">VIN</text>
<text x="176.8" y="105.1">10</text>
<text x="178" y="102.5">9</text>
<text x="199.4" y="102.5">9</text>
<text x="199.4" y="105.1">10</text>
<text x="17.3" y="108.8">LEDB</text>
<text x="33.2" y="112.7">3</text>
<text x="59.7" y="112.7">20</text>
<text x="59.7" y="110.1">18</text>
<text x="76.3" y="108.8">TPOUT-</text>
<text x="90.2" y="113.9">3V3_ETH</text>
<text x="102.9" y="113.9">3V3_ETH</text>
<text x="115.6" y="113.9">3V3_ETH</text>
<text x="59.7" y="117.8">14</text>
<text x="59.7" y="115.2">21</text>
<text x="162.9" y="119">GND</text>
<text x="178" y="117.8">1</text>
<text x="199.4" y="115.2">1</text>
<text x="199.4" y="117.8">2</text>
<text x="59.7" y="120.3">1</text>
<text x="178" y="120.3">2</text>
<text x="178" y="122.8">3</text>
<text x="178" y="125.4">4</text>
<text x="199.4" y="120.3">3</text>
<text x="199.4" y="122.8">4</text>
<text x="199.4" y="125.4">5</text>
<text x="178" y="127.9">5</text>
<text x="178" y="130.5">6</text>
<text x="199.4" y="127.9">6</text>
<text x="199.4" y="130.5">7</text>
<text x="178" y="133">7</text>
<text x="199.4" y="133">8</text>
</g>
<g font-size="2.4" fill="#808080">
<text x="73.7" y="19.9">RC</text>
<text x="73.7" y="27.5">RJ45_NC</text>
<text x="158.8" y="83.4">RGB_CK</text>
<text x="210.9" y="83.4">SCL1</text>
<text x="158.6" y="85.9">RGB_DO</text>
<text x="164.6" y="88.5">NC</text>
<text x="210.9" y="85.9">SDA1</text>
<text x="210.9" y="88.5">VREF</text>
<text x="210.9" y="106.3">GPIO4</text>
<text x="210.9" y="119">GPIO2</text>
<text x="210.9" y="116.4">GPIO3</text>
<text x="163.5" y="121.5">AN0</text>
<text x="163.5" y="124">AN1</text>
<text x="210.9" y="121.5">GPIO1</text>
<text x="210.9" y="124">GPIO0</text>
<text x="157.3" y="131.7">AN4/SDA2</text>
<text x="163.5" y="126.6">AN2</text>
<text x="163.5" y="129.1">AN3</text>
<text x="210.9" y="126.6">INT1</text>
<text x="210.9" y="131.7">MTXD</text>
<text x="157.6" y="134.2">AN5/SCL2</text>
<text x="210.9" y="134.2">MRXD</text>
</g>
<g font-size="2.4" fill="#800080">
<text x="153.9" y="31.3">ETH_PWR_EN</text>
<text x="12.8" y="83.4">ENC_SCK</text>
<text x="12.5" y="88.5">ENC_SDO</text>
<text x="13.6" y="85.9">ENC_SDI</text>
<text x="14.2" y="91">ENC_CS</text>
<text x="117.3" y="93.6">ETH_PWR_EN</text>
<text x="147.4" y="93.6">RESET</text>
<text x="160.4" y="93.6">RESET</text>
<text x="210.9" y="93.6">SCK</text>
<text x="221.7" y="93.6">SCK</text>
<text x="241.4" y="93.6">ENC_SCK</text>
<text x="10" y="101.2">ENC_RESET</text>
<text x="13.7" y="96.1">ENC_INT</text>
<text x="210.9" y="96.1">SDI</text>
<text x="210.9" y="98.6">SDO</text>
<text x="210.9" y="101.2">SS</text>
<text x="221.4" y="98.6">SDO</text>
<text x="222.5" y="96.1">SDI</text>
<text x="223.2" y="101.2">SS</text>
<text x="241.4" y="96.1">ENC_SDO</text>
<text x="241.4" y="98.6">ENC_SDI</text>
<text x="241.4" y="101.2">ENC_CS</text>
<text x="210.9" y="103.7">GPIO5</text>
<text x="219.5" y="103.7">GPIO5</text>
<text x="241.4" y="103.7">ENC_RESE</text>
<text x="253" y="103.7">T</text>
<text x="210.9" y="129.1">INT0</text>
<text x="221.4" y="129.1">INT0</text>
<text x="241.4" y="129.1">ENC_INT</text>
</g>
<g font-size="1.9">
<text x="55.4" y="17.3">RD-</text>
<text x="55" y="22.3">RD+</text>
<text x="56" y="19.8">RC</text>
<text x="56" y="27.4">NC</text>
<text x="55.6" y="32.5">TD-</text>
<text x="56.1" y="35">TC</text>
<text x="55.2" y="37.6">TD+</text>
<text x="203.3" y="37.6">VIN</text>
<text x="203.3" y="40.1">EN</text>
<text x="207.7" y="40.4">GND</text>
<text x="211.1" y="37.6">VOUT</text>
<text x="213.7" y="40.1">BP</text>
<text x="54.8" y="42.7">CHS</text>
<text x="56" y="47.7">AG</text>
<text x="56" y="50.3">KG</text>
<text x="56.3" y="52.8">AY</text>
<text x="55.8" y="57.9">MH</text>
<text x="56.2" y="55.4">KY</text>
<text x="38.2" y="83.3">SCK</text>
<text x="48.5" y="83.3">VDDOSC</text>
<text x="38.2" y="85.8">SI</text>
<text x="38.2" y="88.4">SO</text>
<text x="51.3" y="85.8">OSC2</text>
<text x="51.3" y="88.4">OSC1</text>
<text x="38.2" y="90.9">CS</text>
<text x="48.7" y="90.9">VSSOSC</text>
<text x="49.9" y="93.5">VDDRX</text>
<text x="38.2" y="101.1">RESET</text>
<text x="38.2" y="96">INT</text>
<text x="50.1" y="101.1">VSSRX</text>
<text x="51" y="96">TPIN+</text>
<text x="51.4" y="98.5">TPIN-</text>
<text x="38.2" y="106.2">LEDA</text>
<text x="49" y="106.2">TPOUT+</text>
<text x="50.1" y="103.6">VDDTX</text>
<text x="38.2" y="108.7">LEDB</text>
<text x="38.2" y="113.8">CLKOUT</text>
<text x="49.2" y="113.8">VDDPLL</text>
<text x="49.5" y="108.7">TPOUT-</text>
<text x="50.3" y="111.2">VSSTX</text>
<text x="49.4" y="116.3">VSSPLL</text>
<text x="50.7" y="118.9">RBIAS</text>
<text x="51.2" y="121.4">VCAP</text>
</g>
<g font-size="1.7" fill="#008000">
<text x="126" y="27.9">100R@100MHz</text>
<text x="174" y="35.6">10k</text>
<text x="201.8" y="32.3">RT9193-33GB</text>
<text x="97.8" y="45.8">49R9</text>
<text x="107.9" y="45.8">49R9</text>
<text x="113" y="45.8">49R9</text>
<text x="130.8" y="45.8">49R9</text>
<text x="163.8" y="45.8">1k</text>
<text x="69.7" y="49.7">1k</text>
<text x="173" y="50.8">2N3904</text>
<text x="189.2" y="48.3">10uF</text>
<text x="196.8" y="48.3">100nF</text>
<text x="227.3" y="48.3">100nF</text>
<text x="235" y="48.3">10uF</text>
<text x="242.6" y="48.3">10uF</text>
<text x="69.7" y="54.7">1k</text>
<text x="102.9" y="58.5">100nF</text>
<text x="125.7" y="58.5">100nF</text>
<text x="163.8" y="58.5">10k</text>
<text x="7.5" y="61.4">HR911105A</text>
<text x="97.6" y="84.3">25MHz</text>
<text x="95.2" y="99.1">22pF</text>
<text x="110.5" y="99.1">22pF</text>
<text x="181.5" y="109.7">CONN 1-10</text>
<text x="191.6" y="109.7">CONN 26-35</text>
<text x="36.7" y="124.9">ENC28J60</text>
<text x="74.9" y="129.6">10uF</text>
<text x="82.6" y="129.6">2k32</text>
<text x="95.2" y="129.6">100nF</text>
<text x="107.9" y="129.6">100nF</text>
<text x="120.7" y="129.6">100nF</text>
<text x="181.5" y="137.6">CONN 11-17</text>
<text x="191.6" y="137.6">CONN 18-25</text>
</g>
<g font-size="1.4">
<text x="97.8" y="47.3">1%</text>
<text x="107.9" y="47.3">1%</text>
<text x="113" y="47.3">1%</text>
<text x="130.8" y="47.3">1%</text>
<text x="82.6" y="131.1">1%</text>
</g>
</svg>
